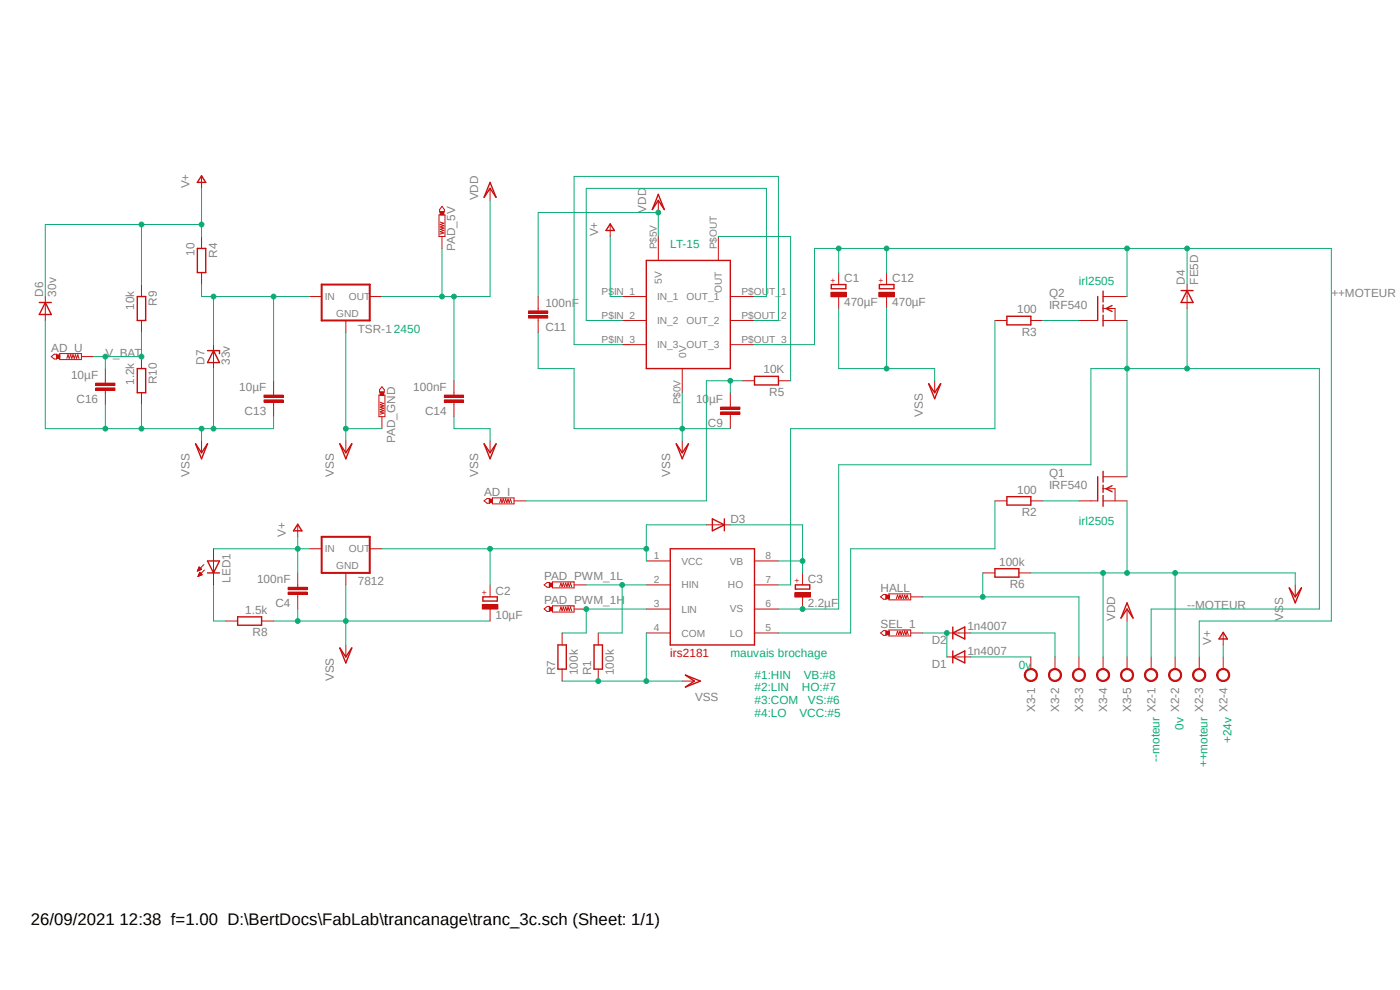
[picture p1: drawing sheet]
<svg xmlns="http://www.w3.org/2000/svg" width="297mm" height="210mm" viewBox="0 0 297 210" stroke-linecap="round" stroke-linejoin="round" font-family="sans-serif">
<path d="M6.5 35.1l290.6 128.6M297.1 35.1l-290.6 128.6" fill="none" stroke="#fff" stroke-width=".21"/>
<path d="M104 38.7l1.2 3.2-1.2-1.9-1.3 1.9zM186.6 60.4h3.1v.9h-3.1z" fill="none" stroke="#c90d0c" stroke-width=".3"/>
<path d="M104 40v2.5" fill="none" stroke="#c90d0c" stroke-width=".21"/>
<path d="M186.4 62h3.3v.9h-3.3z" fill-rule="evenodd" fill="#c90d0c"/>
<path d="M42.8 37.4v2.6M188.1 57.8v2.6M186.4 62h3.3v.9h-3.3zM188.1 62.9v2.5M42.8 93.5v2.6M58 83.3v.5M58 85.3v.6M73.4 93.5v2.6M104 93.5v2.6" fill="none" stroke="#c90d0c" stroke-width=".21"/>
<path d="M42.8 37.3l.8 1.4h-1.7zM41.5 94.1l1.3 2 1.2-2-1.2 3.2zM72.1 94.1l1.3 2 1.2-2-1.2 3.2zM102.7 94.1l1.3 2 1.2-2-1.2 3.2z" fill="none" stroke="#c90d0c" stroke-width=".3"/>
<path d="M56 83.8h4.1v.5h-4.1z" fill-rule="evenodd" fill="#c90d0c"/>
<path d="M56 83.8h4.1v.5h-4.1z" fill="none" stroke="#c90d0c" stroke-width=".21"/>
<path d="M56 84.8h4.1v.5h-4.1z" fill-rule="evenodd" fill="#c90d0c"/>
<path d="M56 84.8h4.1v.5h-4.1zM58 80.8v2.5M58 85.9v2.5M96.3 83.3v.5M96.3 85.3v.6" fill="none" stroke="#c90d0c" stroke-width=".21"/>
<path d="M94.3 83.8h4v.5h-4z" fill-rule="evenodd" fill="#c90d0c"/>
<path d="M94.3 83.8h4v.5h-4z" fill="none" stroke="#c90d0c" stroke-width=".21"/>
<path d="M94.3 84.8h4v.5h-4z" fill-rule="evenodd" fill="#c90d0c"/>
<g fill="none" stroke="#c90d0c" stroke-width=".21">
<path d="M129.5 47.6v2.6M139.7 42.5v2.6M139.7 50.2v5M152.4 50.2v5M65.7 62.9h2.5M73.4 68v2.6M78.4 62.9h2.6M132 62.9h5.1M132 68h5.1M132 73.1h5.1M144.7 78.2v5.1M154.9 62.9h5.2"/>
<path d="M154.9 68h5.2M154.9 73.1h5.2M94.3 84.8h4v.5h-4zM96.3 80.8v2.5M96.3 85.9v2.5M144.7 93.5v2.6M154.9 85.9v.5M154.9 87.9v.5M198.3 80.8v2.5M119.3 134.3v2.5M274.8 124.1v2.5M119.3 141.9v2.6"/>
</g>
<path d="M129.5 47.5l.8 1.4h-1.7zM137.1 55.2h17.8v23h-17.8zM139.7 41.2l1.2 3.2-1.2-1.9-1.3 1.9zM143.5 94.1l1.2 2 1.3-2-1.3 3.2zM197 81.4l1.3 1.9 1.3-1.9-1.3 3.2zM118.4 136.8h1.7v5.1h-1.7zM273.5 124.7l1.3 1.9 1.3-1.9-1.3 3.2z" fill="none" stroke="#c90d0c" stroke-width=".3"/>
<path d="M68.2 60.4h10.2v7.6h-10.2z" fill="none" stroke="#c90d0c" stroke-width=".42"/>
<path d="M152.9 86.4h4.1v.5h-4.1z" fill-rule="evenodd" fill="#c90d0c"/>
<path d="M152.9 86.4h4.1v.5h-4.1z" fill="none" stroke="#c90d0c" stroke-width=".21"/>
<path d="M152.9 87.4h4.1v.5h-4.1z" fill-rule="evenodd" fill="#c90d0c"/>
<path d="M114.2 65.4v.6M114.2 67.5v.5M152.9 87.4h4.1v.5h-4.1zM154.9 83.3v2.6M154.9 88.4v2.5M157.5 80.8h2.6M165.1 80.8h2.6" fill="none" stroke="#c90d0c" stroke-width=".21"/>
<path d="M160.1 79.8h5v1.9h-5z" fill="none" stroke="#c90d0c" stroke-width=".3"/>
<path d="M112.1 66h4.1v.5h-4.1z" fill-rule="evenodd" fill="#c90d0c"/>
<path d="M112.1 66h4.1v.5h-4.1z" fill="none" stroke="#c90d0c" stroke-width=".21"/>
<path d="M112.1 67h4.1v.5h-4.1z" fill-rule="evenodd" fill="#c90d0c"/>
<path d="M30 60.4v2.5M30 68v2.6M30 75.6v2.6M112.1 67h4.1v.5h-4.1zM114.2 62.9v2.5M114.2 68v2.6M22.4 80.8v.5M22.4 82.8v.5M30 83.3v2.6" fill="none" stroke="#c90d0c" stroke-width=".21"/>
<path d="M29.1 62.9h1.8v5.1h-1.8zM29.1 78.2h1.8v5.1h-1.8z" fill="none" stroke="#c90d0c" stroke-width=".3"/>
<path d="M20.3 81.3h4.1v.5h-4.1z" fill-rule="evenodd" fill="#c90d0c"/>
<path d="M20.3 81.3h4.1v.5h-4.1z" fill="none" stroke="#c90d0c" stroke-width=".21"/>
<path d="M20.3 82.3h4.1v.5h-4.1z" fill-rule="evenodd" fill="#c90d0c"/>
<path d="M22.4 78.2v2.6M20.3 82.3h4.1v.5h-4.1zM22.4 83.3v2.6M115.4 124.1l.7-.5h.5v1h-.5zM117.2 123.4h4.6v1.3h-4.6zM118.7 124.5l.3-.8 .3 .8 .2-.8 .3 .8 .2-.8 .3 .8 .2-.8 .3 .8 .2-.8 .3 .8" fill="none" stroke="#c90d0c" stroke-width=".21"/>
<path d="M116.5 123.7h.7v.8h-.7z" fill-rule="evenodd" fill="#c90d0c"/>
<path d="M115.4 129.2l.7-.5h.5v1h-.5zM116.5 123.7h.7v.8h-.7zM117.2 128.5h4.6v1.3h-4.6zM118.7 129.6l.3-.8 .3 .8 .2-.8 .3 .8 .2-.8 .3 .8 .2-.8 .3 .8 .2-.8 .3 .8M121.8 124.1h2.6" fill="none" stroke="#c90d0c" stroke-width=".21"/>
<path d="M116.5 128.8h.7v.8h-.7z" fill-rule="evenodd" fill="#c90d0c"/>
<path d="M80.4 83.8h1.3v4.6h-1.3zM80.6 85.3l.8 .3-.8 .3 .8 .2-.8 .3 .8 .2-.8 .3 .8 .2-.8 .3 .8 .2-.8 .3M81 82l.5 .7v.5h-1v-.5zM116.5 128.8h.7v.8h-.7zM121.8 129.2h2.6" fill="none" stroke="#c90d0c" stroke-width=".21"/>
<path d="M80.6 83.1h.8v.7h-.8z" fill-rule="evenodd" fill="#c90d0c"/>
<path d="M93.1 45.6h1.3v4.6h-1.3zM93.4 47.1l.7 .3-.7 .2 .7 .3-.7 .2 .7 .3-.7 .2 .7 .3-.7 .2 .7 .3-.7 .3M93.8 43.8l.5 .6v.6h-1v-.6zM80.6 83.1h.8v.7h-.8zM81 88.4v2.5" fill="none" stroke="#c90d0c" stroke-width=".21"/>
<path d="M93.4 44.9h.7v.7h-.7z" fill-rule="evenodd" fill="#c90d0c"/>
<path d="M93.4 44.9h.7v.7h-.7zM93.8 50.2v2.5M186.8 126.6l.7-.5h.5v1h-.5zM188.6 126h4.6v1.3h-4.6zM190.2 127l.2-.8 .3 .8 .2-.8 .3 .8 .2-.8 .3 .8 .2-.8 .3 .8 .2-.8 .3 .8" fill="none" stroke="#c90d0c" stroke-width=".21"/>
<path d="M188 126.2h.6v.8h-.6z" fill-rule="evenodd" fill="#c90d0c"/>
<path d="M186.8 134.3l.7-.5h.5v1h-.5zM188 126.2h.6v.8h-.6zM188.6 133.6h4.6v1.3h-4.6zM190.2 134.7l.2-.8 .3 .8 .2-.8 .3 .8 .2-.8 .3 .8 .2-.8 .3 .8 .2-.8 .3 .8M193.2 126.6h2.5" fill="none" stroke="#c90d0c" stroke-width=".21"/>
<path d="M188 133.9h.6v.8h-.6z" fill-rule="evenodd" fill="#c90d0c"/>
<path d="M102.7 106.3l.6-.6h.5v1.1h-.5zM104.5 105.6h4.6v1.3h-4.6zM106 106.6l.3-.7 .2 .7 .3-.7 .2 .7 .3-.7 .2 .7 .3-.7 .2 .7 .3-.7 .2 .7M188 133.9h.6v.8h-.6zM193.2 134.3h2.5" fill="none" stroke="#c90d0c" stroke-width=".21"/>
<path d="M103.8 105.9h.7v.7h-.7z" fill-rule="evenodd" fill="#c90d0c"/>
<path d="M10.9 75.6l.6-.5h.5v1.1h-.5zM12.7 75h4.6v1.3h-4.6zM14.2 76l.2-.7 .3 .7 .3-.7 .2 .7 .3-.7 .2 .7 .3-.7 .3 .7 .2-.7 .3 .7M103.8 105.9h.7v.7h-.7zM109.1 106.3h2.5" fill="none" stroke="#c90d0c" stroke-width=".21"/>
<path d="M12 75.3h.7v.7h-.7z" fill-rule="evenodd" fill="#c90d0c"/>
<path d="M12 75.3h.7v.7h-.7zM17.3 75.6h2.5" fill="none" stroke="#c90d0c" stroke-width=".21"/>
<path d="M243.1 142.3a1.42 1.42 0 0 1 2.3 .1 1.42 1.42 0 0 1-.8 2.2 1.42 1.42 0 0 1-1.8-1.4h.2a1.15 1.15 0 0 1 1.6-1.1 1.15 1.15 0 0 1 .4 1.9 1.15 1.15 0 0 1-1.9-.4l-.1-.4h-.2z" fill-rule="evenodd" fill="#c90d0c"/>
<path d="M244.2 139.4v2.5M243.1 142.3a1.42 1.42 0 0 1 2.3 .1 1.42 1.42 0 0 1-.8 2.2 1.42 1.42 0 0 1-1.8-1.4h.2a1.15 1.15 0 0 1 1.6-1.1 1.15 1.15 0 0 1 .4 1.9 1.15 1.15 0 0 1-1.9-.4l-.1-.4h-.2z" fill="none" stroke="#c90d0c" stroke-width=".21"/>
<path d="M248.2 142.3a1.4 1.4 0 0 1 2.3 .1 1.4 1.4 0 0 1-.8 2.1 1.4 1.4 0 0 1-1.8-1.3h.3a1.15 1.15 0 0 1 1.5-1.1 1.15 1.15 0 0 1 .4 1.9 1.15 1.15 0 0 1-1.9-.4v-.4h-.3z" fill-rule="evenodd" fill="#c90d0c"/>
<path d="M249.3 139.4v2.5M248.2 142.3a1.4 1.4 0 0 1 2.3 .1 1.4 1.4 0 0 1-.8 2.1 1.4 1.4 0 0 1-1.8-1.3h.3a1.15 1.15 0 0 1 1.5-1.1 1.15 1.15 0 0 1 .4 1.9 1.15 1.15 0 0 1-1.9-.4v-.4h-.3z" fill="none" stroke="#c90d0c" stroke-width=".21"/>
<path d="M253.3 142.3a1.42 1.42 0 0 1 2.3 .1 1.42 1.42 0 0 1-.8 2.2 1.42 1.42 0 0 1-1.8-1.4h.2a1.15 1.15 0 0 1 1.6-1.1 1.15 1.15 0 0 1 .4 1.9 1.15 1.15 0 0 1-1.9-.4l-.1-.4h-.2z" fill-rule="evenodd" fill="#c90d0c"/>
<path d="M254.4 139.4v2.5M253.3 142.3a1.42 1.42 0 0 1 2.3 .1 1.42 1.42 0 0 1-.8 2.2 1.42 1.42 0 0 1-1.8-1.4h.2a1.15 1.15 0 0 1 1.6-1.1 1.15 1.15 0 0 1 .4 1.9 1.15 1.15 0 0 1-1.9-.4l-.1-.4h-.2z" fill="none" stroke="#c90d0c" stroke-width=".21"/>
<path d="M258.4 142.3a1.4 1.4 0 0 1 2.3 .1 1.4 1.4 0 0 1-.8 2.1 1.4 1.4 0 0 1-1.8-1.3h.3a1.13 1.13 0 0 1 1.5-1.1 1.13 1.13 0 0 1 .4 1.9 1.13 1.13 0 0 1-1.9-.4v-.4h-.3z" fill-rule="evenodd" fill="#c90d0c"/>
<path d="M259.5 139.4v2.5M258.4 142.3a1.4 1.4 0 0 1 2.3 .1 1.4 1.4 0 0 1-.8 2.1 1.4 1.4 0 0 1-1.8-1.3h.3a1.13 1.13 0 0 1 1.5-1.1 1.13 1.13 0 0 1 .4 1.9 1.13 1.13 0 0 1-1.9-.4v-.4h-.3z" fill="none" stroke="#c90d0c" stroke-width=".21"/>
<path d="M217.6 142.3a1.4 1.4 0 0 1 2.3 .1 1.4 1.4 0 0 1-.8 2.1 1.4 1.4 0 0 1-1.8-1.3h.3a1.15 1.15 0 0 1 1.5-1.1 1.15 1.15 0 0 1 .4 1.9 1.15 1.15 0 0 1-1.9-.4v-.4h-.3z" fill-rule="evenodd" fill="#c90d0c"/>
<path d="M218.7 139.4v2.5M217.6 142.3a1.4 1.4 0 0 1 2.3 .1 1.4 1.4 0 0 1-.8 2.1 1.4 1.4 0 0 1-1.8-1.3h.3a1.15 1.15 0 0 1 1.5-1.1 1.15 1.15 0 0 1 .4 1.9 1.15 1.15 0 0 1-1.9-.4v-.4h-.3z" fill="none" stroke="#c90d0c" stroke-width=".21"/>
<path d="M222.7 142.3a1.41 1.41 0 0 1 2.3 0 1.41 1.41 0 0 1-.7 2.2 1.41 1.41 0 0 1-1.9-1.3h.3a1.14 1.14 0 0 1 1.5-1.1 1.14 1.14 0 0 1 .6 1.8 1.14 1.14 0 0 1-1.9 0l-.2-.7h-.3z" fill-rule="evenodd" fill="#c90d0c"/>
<path d="M223.8 139.4v2.5M222.7 142.3a1.41 1.41 0 0 1 2.3 0 1.41 1.41 0 0 1-.7 2.2 1.41 1.41 0 0 1-1.9-1.3h.3a1.14 1.14 0 0 1 1.5-1.1 1.14 1.14 0 0 1 .6 1.8 1.14 1.14 0 0 1-1.9 0l-.2-.7h-.3z" fill="none" stroke="#c90d0c" stroke-width=".21"/>
<path d="M227.8 142.3a1.4 1.4 0 0 1 2.3 .1 1.4 1.4 0 0 1-.8 2.1 1.4 1.4 0 0 1-1.8-1.3h.3a1.15 1.15 0 0 1 1.5-1.1 1.15 1.15 0 0 1 .4 1.9 1.15 1.15 0 0 1-1.9-.4v-.4h-.3z" fill-rule="evenodd" fill="#c90d0c"/>
<path d="M228.9 139.4v2.5M227.8 142.3a1.4 1.4 0 0 1 2.3 .1 1.4 1.4 0 0 1-.8 2.1 1.4 1.4 0 0 1-1.8-1.3h.3a1.15 1.15 0 0 1 1.5-1.1 1.15 1.15 0 0 1 .4 1.9 1.15 1.15 0 0 1-1.9-.4v-.4h-.3z" fill="none" stroke="#c90d0c" stroke-width=".21"/>
<path d="M232.9 142.3a1.41 1.41 0 0 1 2.3 0 1.41 1.41 0 0 1-.7 2.2 1.41 1.41 0 0 1-1.9-1.3h.3a1.14 1.14 0 0 1 1.5-1.1 1.14 1.14 0 0 1 .6 1.8 1.14 1.14 0 0 1-1.9 0l-.2-.7h-.3z" fill-rule="evenodd" fill="#c90d0c"/>
<path d="M234 139.4v2.5M232.9 142.3a1.41 1.41 0 0 1 2.3 0 1.41 1.41 0 0 1-.7 2.2 1.41 1.41 0 0 1-1.9-1.3h.3a1.14 1.14 0 0 1 1.5-1.1 1.14 1.14 0 0 1 .6 1.8 1.14 1.14 0 0 1-1.9 0l-.2-.7h-.3z" fill="none" stroke="#c90d0c" stroke-width=".21"/>
<path d="M238 142.3a1.4 1.4 0 0 1 2.3 .1 1.4 1.4 0 0 1-.8 2.1 1.4 1.4 0 0 1-1.8-1.3h.3a1.15 1.15 0 0 1 1.5-1.1 1.15 1.15 0 0 1 .4 1.9 1.15 1.15 0 0 1-1.9-.4v-.4h-.3z" fill-rule="evenodd" fill="#c90d0c"/>
<path d="M239.1 129.2v2.5M239.1 139.4v2.5M259.5 134.3v2.5M238 142.3a1.4 1.4 0 0 1 2.3 .1 1.4 1.4 0 0 1-.8 2.1 1.4 1.4 0 0 1-1.8-1.3h.3a1.15 1.15 0 0 1 1.5-1.1 1.15 1.15 0 0 1 .4 1.9 1.15 1.15 0 0 1-1.9-.4v-.4h-.3z" fill="none" stroke="#c90d0c" stroke-width=".21"/>
<path d="M176.4 60.4h3.1v.9h-3.1zM239.1 127.9l1.3 3.2-1.3-1.9-1.3 1.9zM259.5 134.2l.9 1.4h-1.8z" fill="none" stroke="#c90d0c" stroke-width=".3"/>
<path d="M176.3 62h3.3v.9h-3.3z" fill-rule="evenodd" fill="#c90d0c"/>
<g fill="none" stroke="#c90d0c" stroke-width=".21">
<path d="M42.8 50.2v2.5M42.8 57.8v2.6M177.9 57.8v2.6M176.3 62h3.3v.9h-3.3zM177.9 62.9v2.5M211.1 68h2.5M218.7 68h2.5M228.9 68h3.9M234 68h5.1M234 65.4h2.6v2.6M234 62.9h5.1M251.8 60.4v5"/>
<path d="M65.7 116.4h2.5M78.4 116.4h2.6M137.1 119h5.1M160.1 119h5M211.1 106.3h2.5M218.7 106.3h2.5M228.9 106.3h3.9M234 106.3h5.1M234 103.7h2.6v2.6M234 101.1h5.1M73.4 121.5v2.6M126.9 134.3v2.5"/>
<path d="M137.1 134.3h5.1M137.1 124.1h5.1M137.1 129.2h5.1M160.1 134.3h5M160.1 124.1h5M160.1 129.2h5M200.9 139.4h5.1M200.9 134.3h5.1M208.5 121.5h2.6M216.2 121.5h2.5M126.9 141.9v2.6M144.7 144.5h2.6"/>
</g>
<g fill="none" stroke="#c90d0c" stroke-width=".3">
<path d="M41.9 52.7h1.7v5.1h-1.7zM213.6 67.1h5.1v1.8h-5.1zM232.9 62.9v5.1M234 61.8v2.3M234 64.7v1.5M234 66.8v2.4M235.9 64.8l-1.2 .6 1.2 .7M250.6 61.6h2.5M251.8 61.6l1.3 2.6h-2.5zM234 100v2.3M142.2 116.4h17.9v20.4h-17.9zM213.6 105.4h5.1v1.7h-5.1z"/>
<path d="M232.9 101.1v5.2M234 102.9v1.5M234 105.1v2.3M235.9 103l-1.2 .7 1.2 .6M102.4 126.6h3.1v.9h-3.1zM126 136.8h1.8v5.1h-1.8zM202.1 139.4l2.6-1.3v2.5zM202.1 133v2.6M202.1 138.1v2.5M202.1 134.3l2.6-1.3v2.6zM211.1 120.6h5.1v1.8h-5.1zM145.4 143.2l3.2 1.3-3.2 1.3 1.9-1.3z"/>
</g>
<path d="M68.2 113.9h10.2v7.6h-10.2z" fill="none" stroke="#c90d0c" stroke-width=".42"/>
<path d="M102.3 128.3h3.3v.9h-3.3z" fill-rule="evenodd" fill="#c90d0c"/>
<path d="M102.3 128.3h3.3v.9h-3.3zM104 124.1v2.5M104 129.2v2.5" fill="none" stroke="#c90d0c" stroke-width=".21"/>
<path d="M168.7 124.1h3.1v.9h-3.1z" fill="none" stroke="#c90d0c" stroke-width=".3"/>
<path d="M168.6 125.7h3.3v1h-3.3z" fill-rule="evenodd" fill="#c90d0c"/>
<path d="M63.2 111.3v2.6M149.9 111.3h5M63.2 124.1v.5M63.2 126.1v.5M73.4 136.8v2.6M168.6 125.7h3.3v1h-3.3zM170.3 121.5v2.6M170.3 126.6v2.6" fill="none" stroke="#c90d0c" stroke-width=".21"/>
<path d="M63.2 111.2l.9 1.4h-1.8zM151.1 110.1l2.6 1.2-2.6 1.3zM153.7 110.1v2.5M72.1 137.5l1.3 1.9 1.2-1.9-1.2 3.1z" fill="none" stroke="#c90d0c" stroke-width=".3"/>
<path d="M61.1 124.6h4.1v.5h-4.1z" fill-rule="evenodd" fill="#c90d0c"/>
<path d="M61.1 124.6h4.1v.5h-4.1z" fill="none" stroke="#c90d0c" stroke-width=".21"/>
<path d="M61.1 125.6h4.1v.5h-4.1z" fill-rule="evenodd" fill="#c90d0c"/>
<g fill="none" stroke="#c90d0c" stroke-width=".21">
<path d="M9.6 62.9v5.1M45.3 73.1v5.1M43.3 119.8l-1.4 1.4M45.3 116.4v7.7M41.9 121.1h.2M42 121h.3M42 120.9h.5M42 120.8h.7M42 122.2h.2M42.1 120.7h.6M42.1 120.6h.5M42.1 122.1h.3"/>
<path d="M42.1 120.5h.4M42.1 122h.5M42.1 122h.7M42.2 120.4h.2M42.2 121.9h.6M42.2 120.4h.1M42.2 121.8h.6M42.2 120.3l.6 .5-.9 .4zM42.2 121.7h.5M42.3 121.6h.3M42.3 121.5h.2M42.4 121.4l.5 .5-.9 .4z"/>
<path d="M43.4 120.9l-1.4 1.4M47.9 131.7h2.5M55.5 131.7h2.5M61.1 125.6h4.1v.5h-4.1zM63.2 121.5v2.6M63.2 126.6v2.6"/>
</g>
<path d="M8.3 64.2h2.6M9.6 64.2l1.3 2.5h-2.6zM44 74.4h2.6v.6M45.3 74.4l1.3 2.5h-2.6zM44 119h2.6l-1.3 2.5zM44 121.5h2.6M50.4 130.9h5.1v1.7h-5.1z" fill="none" stroke="#c90d0c" stroke-width=".3"/>
<path d="M42.8 40v10.2M42.8 47.6h-12.8v12.8" fill="none" stroke="#0dab76" stroke-width=".21"/>
<circle cx="42.8" cy="47.6" r=".51" fill="#0dab76"/>
<g fill="none" stroke="#0dab76" stroke-width=".21">
<path d="M30 47.6h-20.4v15.3"/>
<circle cx="42.8" cy="47.6" r=".51"/>
</g>
<circle cx="30" cy="47.6" r=".51" fill="#0dab76"/>
<g fill="none" stroke="#0dab76" stroke-width=".21">
<path d="M129.5 50.2v12.7h2.5M63.2 116.4h2.5M63.2 113.9v7.6M259.5 136.8v2.6"/>
<circle cx="30" cy="47.6" r=".51"/>
</g>
<circle cx="63.2" cy="116.4" r=".51" fill="#0dab76"/>
<g fill="none" stroke="#0dab76" stroke-width=".21">
<path d="M104 42.5v20.4h-7.7v17.9M81 62.9h12.8M45.3 116.4h17.9"/>
<circle cx="63.2" cy="116.4" r=".51"/>
</g>
<circle cx="96.3" cy="62.9" r=".51" fill="#0dab76"/>
<g fill="none" stroke="#0dab76" stroke-width=".21">
<path d="M93.8 52.7v10.2h2.5"/>
<circle cx="96.3" cy="62.9" r=".51"/>
</g>
<circle cx="93.8" cy="62.9" r=".51" fill="#0dab76"/>
<g fill="none" stroke="#0dab76" stroke-width=".21">
<path d="M139.7 50.2v-5.1h-25.5v17.8"/>
<circle cx="93.8" cy="62.9" r=".51"/>
</g>
<circle cx="139.7" cy="45.1" r=".51" fill="#0dab76"/>
<g fill="none" stroke="#0dab76" stroke-width=".21">
<path d="M239.1 106.3v15.2h-20.4M234 121.5v17.9M239.1 131.7v7.7M274.8 121.5v2.6"/>
<circle cx="139.7" cy="45.1" r=".51"/>
</g>
<circle cx="234" cy="121.5" r=".51" fill="#0dab76"/>
<g fill="none" stroke="#0dab76" stroke-width=".21">
<path d="M239.1 121.5h10.2"/>
<circle cx="234" cy="121.5" r=".51"/>
</g>
<circle cx="239.1" cy="121.5" r=".51" fill="#0dab76"/>
<g fill="none" stroke="#0dab76" stroke-width=".21">
<path d="M274.8 121.5h-25.5v17.9"/>
<circle cx="239.1" cy="121.5" r=".51"/>
</g>
<circle cx="249.3" cy="121.5" r=".51" fill="#0dab76"/>
<g fill="none" stroke="#0dab76" stroke-width=".21">
<path d="M177.9 65.4v12.8h20.4v2.6M188.1 65.4v12.8"/>
<circle cx="249.3" cy="121.5" r=".51"/>
</g>
<circle cx="188.1" cy="78.2" r=".51" fill="#0dab76"/>
<g fill="none" stroke="#0dab76" stroke-width=".21">
<path d="M144.7 83.3v10.2M144.7 90.9h10.2"/>
<circle cx="188.1" cy="78.2" r=".51"/>
</g>
<circle cx="144.7" cy="90.9" r=".51" fill="#0dab76"/>
<g fill="none" stroke="#0dab76" stroke-width=".21">
<path d="M114.2 70.6v7.6h7.6v12.7h22.9M58 88.4v2.5h-15.2v2.6M96.3 88.4v2.5h7.7v2.6"/>
<circle cx="144.7" cy="90.9" r=".51"/>
</g>
<circle cx="42.8" cy="90.9" r=".51" fill="#0dab76"/>
<g fill="none" stroke="#0dab76" stroke-width=".21">
<path d="M22.4 85.9v5h20.4M30 85.9v5"/>
<circle cx="42.8" cy="90.9" r=".51"/>
</g>
<circle cx="30" cy="90.9" r=".51" fill="#0dab76"/>
<g fill="none" stroke="#0dab76" stroke-width=".21">
<path d="M45.3 78.2v12.7"/>
<circle cx="30" cy="90.9" r=".51"/>
</g>
<circle cx="45.3" cy="90.9" r=".51" fill="#0dab76"/>
<g fill="none" stroke="#0dab76" stroke-width=".21">
<path d="M9.6 68v22.9h12.8"/>
<circle cx="45.3" cy="90.9" r=".51"/>
</g>
<circle cx="22.3" cy="90.9" r=".51" fill="#0dab76"/>
<g fill="none" stroke="#0dab76" stroke-width=".21">
<path d="M73.4 70.6v22.9M73.4 90.9h7.6"/>
<circle cx="22.3" cy="90.9" r=".51"/>
</g>
<circle cx="73.4" cy="90.9" r=".51" fill="#0dab76"/>
<g fill="none" stroke="#0dab76" stroke-width=".21">
<path d="M137.1 134.3v10.2M126.9 144.5h17.8"/>
<circle cx="73.4" cy="90.9" r=".51"/>
</g>
<circle cx="137.1" cy="144.5" r=".51" fill="#0dab76"/>
<g fill="none" stroke="#0dab76" stroke-width=".21">
<path d="M119.3 144.5h7.6"/>
<circle cx="137.1" cy="144.5" r=".51"/>
</g>
<circle cx="126.9" cy="144.5" r=".51" fill="#0dab76"/>
<g fill="none" stroke="#0dab76" stroke-width=".21">
<path d="M63.2 129.2v2.5h10.2M73.4 124.1v12.7"/>
<circle cx="126.9" cy="144.5" r=".51"/>
</g>
<circle cx="73.4" cy="131.7" r=".51" fill="#0dab76"/>
<g fill="none" stroke="#0dab76" stroke-width=".21">
<path d="M58 131.7h5.2M73.4 131.7h30.6"/>
<circle cx="73.4" cy="131.7" r=".51"/>
</g>
<circle cx="63.2" cy="131.7" r=".51" fill="#0dab76"/>
<g fill="none" stroke="#0dab76" stroke-width=".21">
<path d="M239.1 78.2h40.8v51h-35.7v10.2M239.1 68v33.1"/>
<circle cx="63.2" cy="131.7" r=".51"/>
</g>
<circle cx="239.1" cy="78.2" r=".51" fill="#0dab76"/>
<g fill="none" stroke="#0dab76" stroke-width=".21">
<path d="M251.8 65.4v12.8"/>
<circle cx="239.1" cy="78.2" r=".51"/>
</g>
<circle cx="251.8" cy="78.2" r=".51" fill="#0dab76"/>
<g fill="none" stroke="#0dab76" stroke-width=".21">
<path d="M165.1 129.2h12.8"/>
<circle cx="251.8" cy="78.2" r=".51"/>
</g>
<circle cx="170.3" cy="129.2" r=".51" fill="#0dab76"/>
<g fill="none" stroke="#0dab76" stroke-width=".21">
<path d="M152.4 50.2h15.3v30.6M30 70.6v5h-7.6v2.6M160.1 62.9h2.5v-22.9h-38.2v28h7.6M160.1 68h5v-30.6h-43.3v35.7h10.2M239.1 78.2h-7.7v20.4h-53.5v30.6"/>
<circle cx="170.3" cy="129.2" r=".51"/>
</g>
<circle cx="30" cy="75.6" r=".51" fill="#0dab76"/>
<circle cx="30" cy="75.6" r=".51" fill="none" stroke="#0dab76" stroke-width=".21"/>
<circle cx="22.3" cy="75.6" r=".51" fill="#0dab76"/>
<g fill="none" stroke="#0dab76" stroke-width=".21">
<path d="M19.8 75.6h2.6M157.5 80.8h-2.6v2.5"/>
<circle cx="22.3" cy="75.6" r=".51"/>
</g>
<circle cx="154.9" cy="80.8" r=".51" fill="#0dab76"/>
<g fill="none" stroke="#0dab76" stroke-width=".21">
<path d="M154.9 80.8h-5v25.5h-38.3M195.7 126.6h33.2v12.8M208.5 121.5v5.1"/>
<circle cx="154.9" cy="80.8" r=".51"/>
</g>
<circle cx="208.5" cy="126.6" r=".51" fill="#0dab76"/>
<g fill="none" stroke="#0dab76" stroke-width=".21">
<path d="M177.9 57.8v-5.1h10.2v5.1M206 134.3h17.8v5.1"/>
<circle cx="208.5" cy="126.6" r=".51"/>
</g>
<circle cx="177.9" cy="52.7" r=".51" fill="#0dab76"/>
<g fill="none" stroke="#0dab76" stroke-width=".21">
<path d="M177.9 52.7h-5.1v20.4h-12.7"/>
<circle cx="177.9" cy="52.7" r=".51"/>
</g>
<circle cx="188.1" cy="52.7" r=".51" fill="#0dab76"/>
<g fill="none" stroke="#0dab76" stroke-width=".21">
<path d="M188.1 52.7h94.3v79h-28v7.7M239.1 52.7v10.2"/>
<circle cx="188.1" cy="52.7" r=".51"/>
</g>
<circle cx="239.1" cy="52.7" r=".51" fill="#0dab76"/>
<g fill="none" stroke="#0dab76" stroke-width=".21">
<path d="M251.8 52.7v7.7"/>
<circle cx="239.1" cy="52.7" r=".51"/>
</g>
<circle cx="251.8" cy="52.7" r=".51" fill="#0dab76"/>
<g fill="none" stroke="#0dab76" stroke-width=".21">
<path d="M221.2 68h7.7M221.2 106.3h7.7M195.7 134.3h5.2v5.1"/>
<circle cx="251.8" cy="52.7" r=".51"/>
</g>
<circle cx="200.9" cy="134.3" r=".51" fill="#0dab76"/>
<g fill="none" stroke="#0dab76" stroke-width=".21">
<path d="M65.7 62.9h-7.7v17.9M206 139.4h12.7"/>
<circle cx="200.9" cy="134.3" r=".51"/>
</g>
<circle cx="58" cy="62.9" r=".51" fill="#0dab76"/>
<g fill="none" stroke="#0dab76" stroke-width=".21">
<path d="M42.8 62.9h15.2M45.3 62.9v10.2"/>
<circle cx="58" cy="62.9" r=".51"/>
</g>
<circle cx="45.3" cy="62.9" r=".51" fill="#0dab76"/>
<g fill="none" stroke="#0dab76" stroke-width=".21">
<path d="M42.8 60.4v2.5M154.9 111.3h15.4v10.2M165.1 119h5.2"/>
<circle cx="45.3" cy="62.9" r=".51"/>
</g>
<circle cx="170.3" cy="119" r=".51" fill="#0dab76"/>
<g fill="none" stroke="#0dab76" stroke-width=".21">
<path d="M81 116.4h23M149.9 111.3h-12.8v7.7"/>
<circle cx="170.3" cy="119" r=".51"/>
</g>
<circle cx="137.1" cy="116.4" r=".51" fill="#0dab76"/>
<g fill="none" stroke="#0dab76" stroke-width=".21">
<path d="M137.1 116.4h-33.1v7.7"/>
<circle cx="137.1" cy="116.4" r=".51"/>
</g>
<circle cx="104" cy="116.4" r=".51" fill="#0dab76"/>
<g fill="none" stroke="#0dab76" stroke-width=".21">
<path d="M124.4 124.1h12.7M132 124.1v10.2h-5.1"/>
<circle cx="104" cy="116.4" r=".51"/>
</g>
<circle cx="132" cy="124.1" r=".51" fill="#0dab76"/>
<g fill="none" stroke="#0dab76" stroke-width=".21">
<path d="M137.1 129.2h-12.7v5.1h-5.1"/>
<circle cx="132" cy="124.1" r=".51"/>
</g>
<circle cx="124.4" cy="129.2" r=".51" fill="#0dab76"/>
<g fill="none" stroke="#0dab76" stroke-width=".21">
<path d="M211.1 68v22.9h-43.4v33.2h-2.6M211.1 106.3v10.1h-30.6v17.9h-15.4M45.3 124.1v7.6h2.6"/>
<circle cx="124.4" cy="129.2" r=".51"/>
</g>
<text font-size="3.6" x="6.5" y="196.3">26/09/2021 12:38 f=1.00 D:\BertDocs\FabLab\trancanage\tranc_3c.sch (Sheet: 1/1)</text>
<g font-size="2.5" fill="#808080">
<text x="40.2" y="40" transform="rotate(-90 40.2 40)">V+</text>
<text x="101.4" y="42.5" transform="rotate(-90 101.4 42.5)">VDD</text>
<text x="137.1" y="45.1" transform="rotate(-90 137.1 45.1)">VDD</text>
<text x="96.6" y="53.2" transform="rotate(-90 96.6 53.2)">PAD_5V</text>
<text x="126.9" y="50.2" transform="rotate(-90 126.9 50.2)">V+</text>
<text x="41.2" y="54.2" transform="rotate(-90 41.2 54.2)">10</text>
<text x="46.1" y="54.7" transform="rotate(-90 46.1 54.7)">R4</text>
<text x="179.1" y="59.9">C1</text>
<text x="189.3" y="59.9">C12</text>
<text x="9.1" y="62.9" transform="rotate(-90 9.1 62.9)">D6</text>
<text x="11.9" y="62.9" transform="rotate(-90 11.9 62.9)">30v</text>
<text x="28.5" y="65.7" transform="rotate(-90 28.5 65.7)">10k</text>
<text x="33.3" y="64.9" transform="rotate(-90 33.3 64.9)">R9</text>
<text x="115.7" y="65.1">100nF</text>
<text x="179.1" y="65">470µF</text>
<text x="189.3" y="65">470µF</text>
<text x="222.5" y="65.4">IRF540</text>
<text x="222.5" y="62.9">Q2</text>
<text x="251.4" y="60.4" transform="rotate(-90 251.4 60.4)">D4</text>
<text x="254.2" y="60.4" transform="rotate(-90 254.2 60.4)">FE5D</text>
<text x="282.5" y="62.9">++MOTEUR</text>
<text x="75.9" y="70.6">TSR-1</text>
<text x="115.7" y="70.2">C11</text>
<text x="215.8" y="66.5">100</text>
<text x="216.8" y="71.3">R3</text>
<text x="10.9" y="74.6">AD_U</text>
<text x="22.4" y="75.7">V_BAT</text>
<text x="43.4" y="77.4" transform="rotate(-90 43.4 77.4)">D7</text>
<text x="48.8" y="77.4" transform="rotate(-90 48.8 77.4)">33v</text>
<text x="15.1" y="80.3">10µF</text>
<text x="28.5" y="81.7" transform="rotate(-90 28.5 81.7)">1.2k</text>
<text x="33.3" y="81.5" transform="rotate(-90 33.3 81.5)">R10</text>
<text x="50.8" y="82.9">10µF</text>
<text x="87.7" y="82.9">100nF</text>
<text x="162" y="79.2">10K</text>
<text x="16.2" y="85.5">C16</text>
<text x="51.9" y="88">C13</text>
<text x="90.2" y="88">C14</text>
<text x="147.7" y="85.5">10µF</text>
<text x="163.2" y="84">R5</text>
<text x="195.8" y="88.4" transform="rotate(-90 195.8 88.4)">VSS</text>
<text x="83.8" y="94" transform="rotate(-90 83.8 94)">PAD_GND</text>
<text x="150.2" y="90.6">C9</text>
<text x="40.2" y="101.1" transform="rotate(-90 40.2 101.1)">VSS</text>
<text x="70.8" y="101.1" transform="rotate(-90 70.8 101.1)">VSS</text>
<text x="101.4" y="101.1" transform="rotate(-90 101.4 101.1)">VSS</text>
<text x="142.2" y="101.1" transform="rotate(-90 142.2 101.1)">VSS</text>
<text x="222.5" y="101.1">Q1</text>
<text x="102.7" y="105.2">AD_I</text>
<text x="215.8" y="104.7">100</text>
<text x="222.5" y="103.7">IRF540</text>
<text x="60.6" y="113.9" transform="rotate(-90 60.6 113.9)">V+</text>
<text x="154.9" y="110.9">D3</text>
<text x="216.8" y="109.5">R2</text>
<text x="48.9" y="123.6" transform="rotate(-90 48.9 123.6)">LED1</text>
<text x="54.5" y="123.7">100nF</text>
<text x="75.9" y="124.1">7812</text>
<text x="115.4" y="123.1">PAD_PWM_1L</text>
<text x="171.4" y="123.6">C3</text>
<text x="186.8" y="125.6">HALL</text>
<text x="212" y="120">100k</text>
<text x="214.2" y="124.8">R6</text>
<text x="52" y="130.2">1.5k</text>
<text x="58.4" y="128.8">C4</text>
<text x="105.1" y="131.2">10µF</text>
<text x="105.1" y="126.2">C2</text>
<text x="115.4" y="128.1">PAD_PWM_1H</text>
<text x="171.4" y="128.7">2.2µF</text>
<text x="236.6" y="131.7" transform="rotate(-90 236.6 131.7)">VDD</text>
<text x="251.8" y="129.2">--MOTEUR</text>
<text x="272.2" y="131.7" transform="rotate(-90 272.2 131.7)">VSS</text>
<text x="53.6" y="135">R8</text>
<text x="186.8" y="133.3">SEL_1</text>
<text x="197.7" y="136.5">D2</text>
<text x="205.2" y="133.7">1n4007</text>
<text x="257" y="136.8" transform="rotate(-90 257 136.8)">V+</text>
<text x="117.8" y="143.2" transform="rotate(-90 117.8 143.2)">R7</text>
<text x="122.6" y="143.2" transform="rotate(-90 122.6 143.2)">100k</text>
<text x="125.4" y="143.2" transform="rotate(-90 125.4 143.2)">R1</text>
<text x="130.2" y="143.2" transform="rotate(-90 130.2 143.2)">100k</text>
<text x="197.7" y="141.6">D1</text>
<text x="205.2" y="138.9">1n4007</text>
<text x="70.8" y="144.5" transform="rotate(-90 70.8 144.5)">VSS</text>
<text x="147.4" y="148.8">VSS</text>
<text x="219.6" y="151" transform="rotate(-90 219.6 151)">X3-1</text>
<text x="224.7" y="151" transform="rotate(-90 224.7 151)">X3-2</text>
<text x="229.8" y="151" transform="rotate(-90 229.8 151)">X3-3</text>
<text x="234.9" y="151" transform="rotate(-90 234.9 151)">X3-4</text>
<text x="240" y="151" transform="rotate(-90 240 151)">X3-5</text>
<text x="245.1" y="151" transform="rotate(-90 245.1 151)">X2-1</text>
<text x="250.2" y="151" transform="rotate(-90 250.2 151)">X2-2</text>
<text x="255.3" y="151" transform="rotate(-90 255.3 151)">X2-3</text>
<text x="260.4" y="151" transform="rotate(-90 260.4 151)">X2-4</text>
</g>
<g font-size="2.5" fill="#0dab76">
<text x="142.2" y="52.7">LT-15</text>
<text x="228.9" y="60.4">irl2505</text>
<text x="83.6" y="70.6">2450</text>
<text x="228.9" y="111.3">irl2505</text>
<text x="154.9" y="139.4">mauvais brochage</text>
<text x="216.2" y="141.9">0v</text>
<text x="160.1" y="144">#1:HIN</text>
<text x="160.1" y="146.7">#2:LIN</text>
<text x="160.1" y="149.4">#3:COM</text>
<text x="170.1" y="146.7">HO:#7</text>
<text x="170.5" y="144">VB:#8</text>
<text x="171.4" y="149.4">VS:#6</text>
<text x="160.1" y="152">#4:LO</text>
<text x="169.6" y="152">VCC:#5</text>
<text x="251.1" y="154.8" transform="rotate(-90 251.1 154.8)">0v</text>
<text x="246" y="161.6" transform="rotate(-90 246 161.6)">--moteur</text>
<text x="261.3" y="157.7" transform="rotate(-90 261.3 157.7)">+24v</text>
<text x="256.2" y="162.8" transform="rotate(-90 256.2 162.8)">++moteur</text>
</g>
<text font-size="2.5" fill="#c90d0c" x="142.2" y="139.4">irs2181</text>
<g font-size="2.2" fill="#808080">
<text x="139.3" y="52.9" transform="rotate(-90 139.3 52.9)">P$5V</text>
<text x="152.1" y="52.9" transform="rotate(-90 152.1 52.9)">P$OUT</text>
<text x="68.9" y="63.5">IN</text>
<text x="74" y="63.5">OUT</text>
<text x="127.6" y="62.6">P$IN_1</text>
<text x="139.4" y="63.7">IN_1</text>
<text x="140.4" y="60.2" transform="rotate(-90 140.4 60.2)">5V</text>
<text x="145.7" y="63.7">OUT_1</text>
<text x="153.2" y="62.2" transform="rotate(-90 153.2 62.2)">OUT</text>
<text x="157.3" y="62.6">P$OUT_1</text>
<text x="71.3" y="67.2">GND</text>
<text x="127.6" y="67.6">P$IN_2</text>
<text x="139.4" y="68.8">IN_2</text>
<text x="145.7" y="68.7">OUT_2</text>
<text x="157.3" y="67.6">P$OUT_2</text>
<text x="127.6" y="72.7">P$IN_3</text>
<text x="139.4" y="73.9">IN_3</text>
<text x="145.5" y="75.9" transform="rotate(-90 145.5 75.9)">0V</text>
<text x="145.7" y="73.9">OUT_3</text>
<text x="157.3" y="72.7">P$OUT_3</text>
<text x="144.4" y="85.8" transform="rotate(-90 144.4 85.8)">P$0V</text>
<text x="68.9" y="117.1">IN</text>
<text x="74" y="117.1">OUT</text>
<text x="138.7" y="118.6">1</text>
<text x="144.6" y="119.8">VCC</text>
<text x="154.8" y="119.8">VB</text>
<text x="162.4" y="118.6">8</text>
<text x="71.3" y="120.8">GND</text>
<text x="138.7" y="123.7">2</text>
<text x="144.6" y="124.8">HIN</text>
<text x="154.4" y="124.8">HO</text>
<text x="162.4" y="123.7">7</text>
<text x="138.7" y="128.8">3</text>
<text x="144.6" y="130">LIN</text>
<text x="154.8" y="129.9">VS</text>
<text x="162.4" y="128.8">6</text>
<text x="138.7" y="133.9">4</text>
<text x="144.6" y="135">COM</text>
<text x="154.8" y="135">LO</text>
<text x="162.4" y="133.9">5</text>
</g>
<g font-size="1.8" fill="#c90d0c">
<text x="177.3" y="59.9" transform="rotate(-90 177.3 59.9)">+</text>
<text x="187.5" y="59.9" transform="rotate(-90 187.5 59.9)">+</text>
<text x="169.7" y="123.7" transform="rotate(-90 169.7 123.7)">+</text>
<text x="103.4" y="126.2" transform="rotate(-90 103.4 126.2)">+</text>
</g>
</svg>
